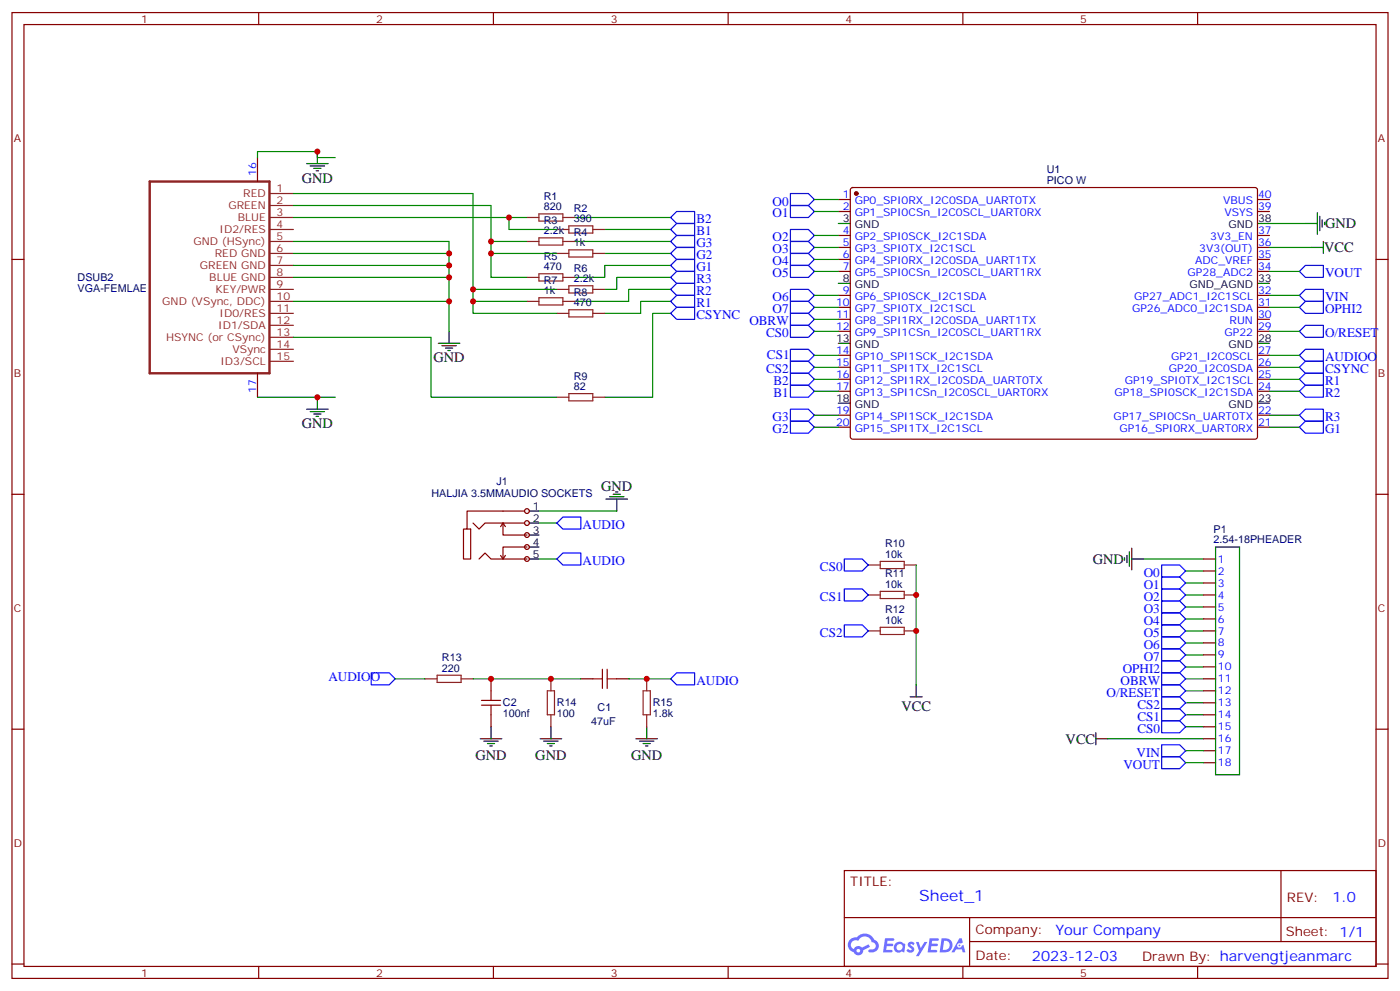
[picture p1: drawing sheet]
<svg xmlns="http://www.w3.org/2000/svg" width="412mm" height="292mm" viewBox="0 0 412 292" stroke-linecap="round" stroke-linejoin="round" font-family="sans-serif">
<g fill="none" stroke="#870000" stroke-width=".35">
<path d="M3.5 3.7h405.4v284.3h-405.4zM7.1 7.2h398.2v277.3h-398.2zM76.2 3.7v3.5M145.3 3.7v3.5M214.5 3.7v3.5M283.6 3.7v3.5M352.8 3.7v3.5M3.5 76.4h3.6M405.3 76.4h3.6M3.5 145.5h3.6M405.3 145.5h3.6M3.5 214.7h3.6"/>
<path d="M405.3 214.7h3.6M248.7 256.3h156.6v28.2h-156.6zM377.3 256.3v20.9M248.7 270.1h156.5M285.6 277.2h119.6M285.6 270.1v14.2M3.5 283.8h3.6M76.2 284.5v3.5M145.3 284.5v3.5M214.5 284.5v3.5M283.6 284.5v3.5M352.8 284.5v3.5"/>
<path d="M405.3 283.8h3.6"/>
</g>
<g fill="#5487ff">
<path d="M267.7 277.5a1.22 1.22 0 0 1 1.7 .2l-.4 .6a.47 .47 0 0 0-.3-.4 .47 .47 0 0 0-.5 .2l.1 .2a1.14 1.14 0 0 1 .8 1.8 1.14 1.14 0 0 1-1.9 0l-.2-.2 .5-.6 .7 .5a.29 .29 0 0 0 .3-.3 .29 .29 0 0 0-.2-.3 1.04 1.04 0 0 1-.6-1.7z"/>
<path d="M260.7 276.2h2.4l.3 .2-.2 .5-1.8 .1-.1 .8h1.5l.3 .4-.3 .4h-1.6l-.2 1.1h1.7l.2 .3-.2 .3-2.6 .1z"/>
<path d="M273.8 276.2h2.4l.3 .2-.1 .5-1.8 .1-.2 .8h1.6l.3 .4-.4 .4-1.6-.1-.1 1.1 1.7 .1 .2 .3-.2 .3-2.6 .1z"/>
<path d="M282.6 276.2h.7l.3 1.3-.6 .3a.69 .69 0 0 0-1 .3 .69 .69 0 0 0 .4 .9 .69 .69 0 0 0 .9-.6l.5-.2 .6 2.2h-.8l-.2-.9h-1.8l-.5 .9h-.8z"/>
<path d="M269.8 277.3h.8l.6 1.8 1.1-1.8h.9l-2.6 4.2h-.8l.9-1.5z"/>
<path d="M277.4 276.2l-.6 4.2h1.3a2.11 2.11 0 0 0 2.5-2.1 2.11 2.11 0 0 0-2.5-2.1zM278.1 277a1.39 1.39 0 0 1 1.7 1.4 1.39 1.39 0 0 1-1.8 1.2h-.3z"/>
<path d="M263.7 277.8a1.54 1.54 0 0 0-.1 2.2 1.54 1.54 0 0 0 2.2 .1l.6 .3 .3-2.3-.2-.3h-.4a1.49 1.49 0 0 0-2.4 0zM264 278.8a.94 .94 0 0 1 1.8 0 .94 .94 0 0 1-1.8 0z"/>
<path d="M250.4 276.6a2.18 2.18 0 0 0 1.1 3.7 1.44 1.44 0 0 0 1.6 .9 1.44 1.44 0 0 0 1.2-1.4l2-1.1-.5-.7-1.9 1a1.47 1.47 0 0 0-2.4 .4 1.39 1.39 0 0 1-.7-1.9 1.39 1.39 0 0 1 2-.5 2.12 2.12 0 0 1 2.2-1.3 2.12 2.12 0 0 1 1.9 1.7 1.14 1.14 0 0 1 1.1 1.4 1.14 1.14 0 0 1-1.7 .7 .43 .43 0 0 0-.5 .4 .43 .43 0 0 0 .4 .5 1.98 1.98 0 0 0 2.5-1.2 1.98 1.98 0 0 0-1.2-2.6 3.1 3.1 0 0 0-5.3-.6l-.9 .1zM252.3 279.9a.55 .55 0 0 1 1.1 0 .55 .55 0 0 1-1.1 0z"/>
<circle cx="282.6" cy="278.3" r=".26"/>
</g>
<g fill="none" stroke="#00f" stroke-width=".35">
<path d="M232.8 57h5.3l1.8 1.7-1.8 1.8h-5.3zM199.3 62.3h5.3v3.5h-5.3l-1.7-1.8zM199.3 65.8h5.3v3.5h-5.3l-1.7-1.7zM199.3 69.3h5.3v3.5h-5.3l-1.7-1.7zM199.3 72.8h5.3v3.6h-5.3l-1.7-1.8zM199.3 76.4h5.3v3.5h-5.3l-1.7-1.8zM199.3 79.9h5.3v3.5h-5.3l-1.7-1.7zM232.8 60.5h5.3l1.8 1.8-1.8 1.7h-5.3zM232.8 67.6h5.3l1.8 1.7-1.8 1.8h-5.3zM232.8 71.1h5.3l1.8 1.7-1.8 1.8h-5.3zM232.8 74.6h5.3l1.8 1.8-1.8 1.7h-5.3zM232.8 78.1h5.3l1.8 1.8-1.8 1.8h-5.3z"/>
<path d="M199.3 83.4h5.3v3.6h-5.3l-1.7-1.8zM199.3 87h5.3v3.5h-5.3l-1.7-1.8zM199.3 90.5h5.3v3.5h-5.3l-1.7-1.7zM232.8 92.3h5.3l1.8 1.7-1.8 1.8h-5.3zM232.8 85.2h5.3l1.8 1.8-1.8 1.7h-5.3zM232.8 88.7h5.3l1.8 1.8-1.8 1.8h-5.3zM232.8 95.8h5.3l1.8 1.7-1.8 1.8h-5.3zM384.5 88.7h5.3v3.6h-5.3l-1.7-1.8zM384.5 95.8h5.3v3.5h-5.3l-1.7-1.8zM232.8 102.8h5.3l1.8 1.8-1.8 1.8h-5.3zM232.8 106.4h5.3l1.8 1.7-1.8 1.8h-5.3zM232.8 109.9h5.3l1.8 1.8-1.8 1.7h-5.3z"/>
<path d="M232.8 113.4h5.3l1.8 1.8-1.8 1.7h-5.3zM384.5 113.4h5.3v3.5h-5.3l-1.7-1.7zM384.5 109.9h5.3v3.5h-5.3l-1.7-1.7zM384.5 106.4h5.3v3.5h-5.3l-1.7-1.8zM384.5 102.8h5.3v3.6h-5.3l-1.7-1.8zM232.8 120.5h5.3l1.8 1.7-1.8 1.8h-5.3zM232.8 124h5.3l1.8 1.8-1.8 1.7h-5.3zM384.5 124h5.3v3.5h-5.3l-1.7-1.7zM384.5 120.5h5.3v3.5h-5.3l-1.7-1.8zM165.8 152.2h5.3v3.6h-5.3l-1.8-1.8zM165.8 162.8h5.3v3.5h-5.3l-1.8-1.7zM342.2 176.9h5.3l1.7 1.8-1.7 1.7h-5.3z"/>
<path d="M342.2 169.9h5.3l1.7 1.7-1.7 1.8h-5.3zM342.2 166.3h5.3l1.7 1.8-1.7 1.8h-5.3zM342.2 173.4h5.3l1.7 1.8-1.7 1.7h-5.3zM342.2 198.1h5.3l1.7 1.7-1.7 1.8h-5.3zM342.2 194.6h5.3l1.7 1.7-1.7 1.8h-5.3zM342.2 191h5.3l1.7 1.8-1.7 1.8h-5.3zM342.2 187.5h5.3l1.7 1.8-1.7 1.7h-5.3zM342.2 184h5.3l1.7 1.7-1.7 1.8h-5.3zM342.2 180.4h5.3l1.7 1.8-1.7 1.8h-5.3zM342.2 205.1h5.3l1.7 1.8-1.7 1.8h-5.3zM342.2 208.7h5.3l1.7 1.7-1.7 1.8h-5.3zM342.2 212.2h5.3l1.7 1.8-1.7 1.7h-5.3z"/>
<path d="M342.2 201.6h5.3l1.7 1.8-1.7 1.7h-5.3z"/>
</g>
<g fill="none" stroke="#008700" stroke-width=".35">
<path d="M75.8 46.4v-1.8h17.7v1.8h5.3M86.4 57h52.9v28.2h24.7M86.4 64h68.8M86.4 60.5h58.2v10.6h10.6M86.4 71.1h45.9v26.4M86.4 74.6h45.9M86.4 78.1h45.9M144.6 71.1v3.5h19.4M144.6 74.6v7.1h10.6M149.9 64v3.6h14.1M169.3 71.1h28.3M169.3 64h28.3"/>
<path d="M178.2 74.6h19.4M178.2 67.6h19.4M197.6 78.1h-19.4v3.6h-8.9M86.4 99.3h40.6v17.6h37M86.4 81.7h45.9M86.4 88.7h45.9M139.3 85.2v3.5h15.9M139.3 88.7v3.6h24.7M197.6 92.3h-5.3v24.6h-14.1M197.6 88.7h-8.9v3.6h-10.5M197.6 85.2h-12.4v3.5h-15.9M197.6 81.7h-15.9v3.5h-3.5"/>
<path d="M75.8 116.9h23M158.7 154h5.3M158.7 150.5h23M158.7 164.6h5.3M336.9 164.6h17.6M349.2 178.7h5.3M349.2 175.2h5.3M349.2 171.6h5.3M349.2 168.1h5.3M349.2 199.8h5.3M349.2 196.3h5.3M349.2 192.8h5.3"/>
<path d="M349.2 189.3h5.3M349.2 185.7h5.3M349.2 182.2h5.3M326.3 217.5h28.2M349.2 214h5.3M349.2 210.4h5.3M349.2 206.9h5.3M349.2 203.4h5.3"/>
</g>
<g fill="none" stroke="#000" stroke-width=".35">
<path d="M90.3 48.2h6.4M91.4 48.9h4.2M92.4 49.6h2.1M93.1 50.3h.7M93.5 44.6v3.6M384.5 65.8h3.6M386.3 72.8h3.5M388.1 62.6v6.4M388.8 63.7v4.2M389.5 64.7v2.2M389.8 71.1v3.5M390.2 65.4v.7"/>
<path d="M132.3 97.5v3.6M93.5 116.9v3.6M129.1 101.1h6.4M130.2 101.8h4.2M131.2 102.5h2.1M131.9 103.2h.7M90.3 120.5h6.4M91.4 121.2h4.2M92.4 121.9h2.1M93.1 122.6h.7M155.2 150.5h3.5M155.2 157.5h3.5"/>
<path d="M155.2 154h3.5M178.5 146.9h6.4M179.6 146.2h4.2M180.6 145.5h2.1M181.3 144.8h.7M181.7 146.9v3.6M155.2 164.6h3.5M155.2 161h3.5M331.3 164.2v.7M332 163.5v2.1M332.7 162.5v4.2M333.4 164.6h3.5"/>
<path d="M333.4 161.4v6.3M322.8 217.5h3.5M322.8 215.7v3.6"/>
</g>
<path d="M44.1 53.4h35.3v56.5h-35.3z" fill="none" stroke="#8c2424" stroke-width=".71"/>
<g fill="none" stroke="#8c2424" stroke-width=".35">
<path d="M79.4 57h7M79.4 60.5h7M79.4 64h7M79.4 67.6h7M79.4 71.1h7M79.4 74.6h7M79.4 78.1h7M155.2 64h3.5M155.2 71.1h3.5M158.7 63h7.1v2.1h-7.1zM158.7 70h7.1v2.1h-7.1zM164 67.6h3.6"/>
<path d="M164 74.6h3.6M165.8 64h3.5M165.8 71.1h3.5M167.6 66.5h7v2.1h-7zM167.6 73.6h7v2.1h-7zM174.6 67.6h3.6M174.6 74.6h3.6M79.4 81.7h7M79.4 85.2h7M79.4 88.7h7M79.4 92.3h7M79.4 95.8h7"/>
<path d="M79.4 99.3h7M155.2 81.7h3.5M155.2 88.7h3.5M158.7 80.6h7.1v2.1h-7.1zM158.7 87.7h7.1v2.1h-7.1zM164 85.2h3.6M164 92.3h3.6M165.8 81.7h3.5M165.8 88.7h3.5M167.6 84.1h7v2.2h-7zM167.6 91.2h7v2.1h-7zM174.6 85.2h3.6"/>
<path d="M174.6 92.3h3.6M79.4 102.8h7M79.4 106.4h7M164 116.9h3.6M167.6 115.9h7v2.1h-7zM174.6 116.9h3.6"/>
</g>
<path d="M75.8 46.4v7M75.8 109.9v7M139.3 154l1.8 1.8 1.8-1.8h12.3M148.2 150.5h7" fill="none" stroke="#870000" stroke-width=".35"/>
<g fill="#f0f0f0" stroke="#870000" stroke-width=".35">
<circle cx="155.2" cy="150.5" r=".71"/>
<circle cx="155.2" cy="154" r=".71"/>
<circle cx="155.2" cy="157.5" r=".71"/>
<circle cx="155.2" cy="161" r=".71"/>
<circle cx="155.2" cy="164.6" r=".71"/>
</g>
<g fill="none" stroke="#870000" stroke-width=".35">
<path d="M246.9 58.7h3.6M250.7 55.4l.5-.2 118.8 .1 .4 .6v73l-.7 .4-118.8-.1-.4-.6v-72.7zM370.4 58.7h3.5M246.9 62.3h3.6M246.9 69.3h3.6M246.9 72.8h3.6M246.9 76.4h3.6M246.9 79.9h3.6M370.4 62.3h3.5M370.4 69.3h3.5M370.4 72.8h3.5M370.4 76.4h3.5"/>
<path d="M370.4 79.9h3.5M246.9 87h3.6M246.9 90.5h3.6M246.9 94h3.6M246.9 97.5h3.6M370.4 87h3.5M370.4 90.5h3.5M370.4 94h3.5M370.4 97.5h3.5M246.9 104.6h3.6M246.9 108.1h3.6M246.9 111.7h3.6"/>
<path d="M246.9 115.2h3.6M370.4 104.6h3.5M370.4 108.1h3.5M370.4 111.7h3.5M370.4 115.2h3.5M246.9 122.2h3.6M246.9 125.8h3.6M370.4 122.2h3.5M370.4 125.8h3.5M148.2 154v3.5h7M148.2 150.5h-10.6v5.3h-1.1v8.8h2.1v-8.8h-1M148.2 154l-.7 1"/>
<path d="M148.2 154l.7 1M141.1 164.6l1.8-1.8 1.7 1.8h10.6M147.5 163.5l.7 1.1M148.9 163.5l-.7 1.1M155.2 161h-7v3.6M354.5 164.6h3.6M354.5 168.1h3.6M354.5 171.6h3.6M354.5 175.2h3.6M354.5 178.7h3.6M144.6 199.8v3.6M171.1 199.8h3.5"/>
<path d="M181.7 199.8h3.5M354.5 199.8h3.6M354.5 182.2h3.6M354.5 185.7h3.6M354.5 189.3h3.6M354.5 192.8h3.6M354.5 196.3h3.6M144.6 210.4v3.6M354.5 203.4h3.6M354.5 206.9h3.6M354.5 210.4h3.6M354.5 214h3.6"/>
<path d="M354.5 217.5h3.6M354.5 221h3.6M354.5 224.5h3.6"/>
</g>
<g fill="none" stroke="#8c2424" stroke-width=".35">
<path d="M255.8 166.3h3.5M255.8 175.2h3.5M259.3 165.3h7v2.1h-7zM259.3 174.1h7v2.1h-7zM266.3 166.3h3.6M266.3 175.2h3.6M125.2 199.8h3.6M128.8 198.8h7v2.1h-7zM135.8 199.8h3.5M162.3 199.8v3.6M190.5 199.8v3.6M255.8 185.7h3.5"/>
<path d="M259.3 184.7h7v2.1h-7zM266.3 185.7h3.6M161.2 203.4h2.1v7h-2.1zM162.3 210.4v3.6M189.4 203.4h2.2v7h-2.2zM190.5 210.4v3.6"/>
</g>
<path d="M384.5 78.1h5.3v3.6h-5.3l-1.7-1.8zM384.5 85.2h5.3v3.5h-5.3l-1.7-1.7zM248.7 164.6h5.3l1.8 1.7-1.8 1.8h-5.3zM248.7 173.4h5.3l1.8 1.8-1.8 1.7h-5.3zM109.4 198.1h5.3l1.7 1.7-1.7 1.8h-5.3zM199.3 198.1h5.3v3.5h-5.3l-1.7-1.8zM248.7 184h5.3l1.8 1.7-1.8 1.8h-5.3zM342.2 219.3h5.3l1.7 1.7-1.7 1.8h-5.3zM342.2 222.8h5.3l1.7 1.7-1.7 1.8h-5.3z" fill="none" stroke="#00f" stroke-width=".35"/>
<g fill="none" stroke="#000" stroke-width=".35">
<path d="M246.9 65.8h3.6M370.4 65.8h3.5M246.9 83.4h3.6M370.4 83.4h3.5M246.9 101.1h3.6M246.9 118.7h3.6M370.4 101.1h3.5M370.4 118.7h3.5M358.1 161h7v67.1h-7zM141.5 217.5h6.3M142.5 218.2h4.3M143.6 218.9h2.1"/>
<path d="M144.3 219.6h.7M144.6 214v3.5M159.1 217.5h6.4M160.2 218.2h4.2M161.2 218.9h2.1M161.9 219.6h.7M162.3 214v3.5M187.3 217.5h6.4M188.4 218.2h4.2M189.4 218.9h2.2M190.1 219.6h.8M190.5 214v3.5"/>
<path d="M268.1 205.1h3.5M269.9 201.6v3.5"/>
</g>
<g fill="none" stroke="#008700" stroke-width=".35">
<path d="M239.9 58.7h7M239.9 62.3h7M239.9 69.3h7M239.9 72.8h7M239.9 76.4h7M239.9 79.9h7M373.9 72.8h12.4M373.9 79.9h8.9M373.9 65.8h10.6M239.9 87h7M239.9 90.5h7M239.9 94h7"/>
<path d="M239.9 97.5h7M373.9 87h8.9M373.9 90.5h8.9M373.9 97.5h8.9M239.9 104.6h7M239.9 108.1h7M239.9 111.7h7M239.9 115.2h7M373.9 104.6h8.9M373.9 108.1h8.9M373.9 111.7h8.9M373.9 115.2h8.9"/>
<path d="M239.9 122.2h7M239.9 125.8h7M373.9 122.2h8.9M373.9 125.8h8.9M269.9 166.3v35.3M116.4 199.8h8.8M139.3 199.8h31.8M185.2 199.8h12.4M349.2 221h5.3M349.2 224.5h5.3"/>
</g>
<path d="M174.6 199.8h2.8M177.4 197v5.7M178.9 199.8h2.8M178.9 197v5.7M141.8 206.2h5.7M141.8 207.6h5.7M144.6 203.4v2.8M144.6 207.6v2.8" fill="none" stroke="#a10000" stroke-width=".35"/>
<circle cx="252.2" cy="57" r=".53" fill="#870000" stroke="#870000" stroke-width=".35"/>
<g fill="#c00">
<circle cx="93.5" cy="116.9" r=".88"/>
<circle cx="93.5" cy="44.6" r=".88"/>
<circle cx="149.9" cy="64" r=".88"/>
<circle cx="144.6" cy="71.1" r=".88"/>
<circle cx="144.6" cy="74.6" r=".88"/>
<circle cx="139.3" cy="85.2" r=".88"/>
<circle cx="139.3" cy="88.7" r=".88"/>
<circle cx="132.3" cy="74.6" r=".88"/>
<circle cx="132.3" cy="78.1" r=".88"/>
<circle cx="132.3" cy="81.7" r=".88"/>
<circle cx="132.3" cy="88.7" r=".88"/>
<circle cx="269.9" cy="175.2" r=".88"/>
<circle cx="269.9" cy="185.7" r=".88"/>
<circle cx="144.6" cy="199.8" r=".88"/>
<circle cx="162.3" cy="199.8" r=".88"/>
<circle cx="190.5" cy="199.8" r=".88"/>
</g>
<text font-size="4.6" fill="#00f" x="270.8" y="265.3">Sheet_1</text>
<g font-size="4.2">
<text x="88.9" y="53.8">GND</text>
<text x="390.3" y="67.2">GND</text>
<text x="390.1" y="74.3">VCC</text>
<text x="127.7" y="106.7">GND</text>
<text x="88.9" y="126.1">GND</text>
<text x="177.1" y="144.5">GND</text>
<text x="321.9" y="166">GND</text>
<text x="265.5" y="209.2">VCC</text>
<text x="313.9" y="218.9">VCC</text>
<text x="140.1" y="223.7">GND</text>
<text x="157.7" y="223.7">GND</text>
<text x="185.9" y="223.7">GND</text>
</g>
<g font-size="4.2" fill="#00f">
<text x="392.5" y="265.6">1.0</text>
<text x="310.9" y="275.1">Your Company</text>
<text x="304" y="282.9">2023-12-03</text>
</g>
<g font-size="3.9" fill="#00f">
<text x="205.1" y="65.8">B2</text>
<text x="227.6" y="60.5">O0</text>
<text x="227.6" y="64">O1</text>
<text x="205.1" y="69.3">B1</text>
<text x="227.6" y="71.1">O2</text>
<text x="205.1" y="72.8">G3</text>
<text x="205.1" y="76.4">G2</text>
<text x="227.6" y="74.6">O3</text>
<text x="205.1" y="79.9">G1</text>
<text x="205.1" y="83.4">R3</text>
<text x="227.6" y="78.1">O4</text>
<text x="227.6" y="81.7">O5</text>
<text x="390.3" y="81.7">VOUT</text>
<text x="205.1" y="87">R2</text>
<text x="227.6" y="88.7">O6</text>
<text x="390.3" y="88.7">VIN</text>
<text x="205.1" y="90.5">R1</text>
<text x="205.1" y="94">CSYNC</text>
<text x="220.7" y="95.8">OBRW</text>
<text x="227.6" y="92.3">O7</text>
<text x="390.3" y="92.3">OPHI2</text>
<text x="225.7" y="99.3">CS0</text>
<text x="390.3" y="99.3">O/RESET</text>
<text x="225.9" y="105.8">CS1</text>
<text x="390.3" y="106.4">AUDIOO</text>
<text x="225.7" y="109.9">CS2</text>
<text x="227.8" y="113.4">B2</text>
<text x="390.3" y="113.4">R1</text>
<text x="390.3" y="109.9">CSYNC</text>
<text x="227.8" y="116.9">B1</text>
<text x="390.3" y="116.9">R2</text>
<text x="227.6" y="124">G3</text>
<text x="390.3" y="124">R3</text>
<text x="227.6" y="127.5">G2</text>
<text x="390.3" y="127.5">G1</text>
<text x="171.6" y="155.8">AUDIO</text>
<text x="171.6" y="166.3">AUDIO</text>
<text x="241.5" y="168.1">CS0</text>
<text x="336.9" y="173.4">O1</text>
<text x="336.9" y="169.9">O0</text>
<text x="241.5" y="176.9">CS1</text>
<text x="336.9" y="176.9">O2</text>
<text x="336.9" y="184">O4</text>
<text x="336.9" y="180.4">O3</text>
<text x="241.5" y="187.5">CS2</text>
<text x="336.9" y="191">O6</text>
<text x="336.9" y="187.5">O5</text>
<text x="336.9" y="194.6">O7</text>
<text x="96.7" y="200.6">AUDIOO</text>
<text x="205.1" y="201.6">AUDIO</text>
<text x="330.1" y="201.6">OBRW</text>
<text x="330.7" y="198.1">OPHI2</text>
<text x="326" y="205.1">O/RESET</text>
<text x="335" y="208.7">CS2</text>
<text x="335" y="212.2">CS1</text>
<text x="335" y="215.7">CS0</text>
<text x="330.9" y="226.3">VOUT</text>
<text x="334.8" y="222.8">VIN</text>
</g>
<g font-size="3.9" fill="#800">
<text x="250.5" y="260.9">TITLE:</text>
<text x="379.1" y="265.6">REV:</text>
<text x="287.4" y="275.1">Company:</text>
<text x="378.7" y="275.7">Sheet: 1/1</text>
<text x="287.4" y="282.8">Date:</text>
<text x="336.4" y="282.8">Drawn By: harvengtjeanmarc</text>
</g>
<g font-size="3.2" fill="#800">
<text x="41.6" y="6.7">1</text>
<text x="110.8" y="6.7">2</text>
<text x="179.9" y="6.7">3</text>
<text x="249.1" y="6.7">4</text>
<text x="318.2" y="6.7">5</text>
<text x="4.1" y="41.8">A</text>
<text x="405.9" y="41.8">A</text>
<text x="4.1" y="110.9">B</text>
<text x="405.9" y="110.9">B</text>
<text x="4.1" y="180.1">C</text>
<text x="405.9" y="180.1">C</text>
<text x="4.1" y="249.2">D</text>
<text x="405.9" y="249.2">D</text>
<text x="41.6" y="287.5">1</text>
<text x="110.8" y="287.5">2</text>
<text x="179.9" y="287.5">3</text>
<text x="249.1" y="287.5">4</text>
<text x="318.2" y="287.5">5</text>
</g>
<g font-size="3.2" fill="#00f">
<text x="75.5" y="51.7" transform="rotate(-90 75.5 51.7)">16</text>
<text x="248.3" y="58.4">1</text>
<text x="370.6" y="58.4">40</text>
<text x="248.3" y="61.9">2</text>
<text x="251.8" y="60.1">GP0_SPI0RX_I2C0SDA_UART0TX</text>
<text x="251.8" y="63.7">GP1_SPI0CSn_I2C0SCL_UART0RX</text>
<text x="360.3" y="60.1">VBUS</text>
<text x="360.7" y="63.7">VSYS</text>
<text x="370.6" y="61.9">39</text>
<text x="248.3" y="69">4</text>
<text x="251.8" y="70.7">GP2_SPI0SCK_I2C1SDA</text>
<text x="356.5" y="70.7">3V3_EN</text>
<text x="370.6" y="69">37</text>
<text x="248.3" y="72.5">5</text>
<text x="248.3" y="76">6</text>
<text x="251.8" y="74.3">GP3_SPI0TX_I2C1SCL</text>
<text x="251.8" y="77.8">GP4_SPI0RX_I2C0SDA_UART1TX</text>
<text x="352.1" y="77.8">ADC_VREF</text>
<text x="353.3" y="74.3">3V3(OUT)</text>
<text x="370.6" y="76">35</text>
<text x="370.6" y="72.5">36</text>
<text x="248.3" y="79.6">7</text>
<text x="251.8" y="81.3">GP5_SPI0CSn_I2C0SCL_UART1RX</text>
<text x="349.8" y="81.3">GP28_ADC2</text>
<text x="370.6" y="79.6">34</text>
<text x="248.3" y="86.6">9</text>
<text x="251.8" y="88.4">GP6_SPI0SCK_I2C1SDA</text>
<text x="334.1" y="88.4">GP27_ADC1_I2C1SCL</text>
<text x="370.6" y="86.6">32</text>
<text x="246.3" y="90.1">10</text>
<text x="246.3" y="93.7">11</text>
<text x="251.8" y="91.9">GP7_SPI0TX_I2C1SCL</text>
<text x="251.8" y="95.4">GP8_SPI1RX_I2C0SDA_UART1TX</text>
<text x="333.5" y="91.9">GP26_ADC0_I2C1SDA</text>
<text x="362.2" y="95.4">RUN</text>
<text x="370.6" y="93.7">30</text>
<text x="370.6" y="90.1">31</text>
<text x="246.3" y="97.2">12</text>
<text x="251.8" y="99">GP9_SPI1CSn_I2C0SCL_UART1RX</text>
<text x="360.7" y="99">GP22</text>
<text x="370.6" y="97.2">29</text>
<text x="246.3" y="104.2">14</text>
<text x="246.3" y="107.8">15</text>
<text x="251.8" y="106">GP10_SPI1SCK_I2C1SDA</text>
<text x="345" y="106">GP21_I2C0SCL</text>
<text x="370.6" y="107.8">26</text>
<text x="370.6" y="104.2">27</text>
<text x="246.3" y="111.3">16</text>
<text x="251.8" y="109.5">GP11_SPI1TX_I2C1SCL</text>
<text x="251.8" y="113.1">GP12_SPI1RX_I2C0SDA_UART0TX</text>
<text x="331.4" y="113.1">GP19_SPI0TX_I2C1SCL</text>
<text x="344.3" y="109.5">GP20_I2C0SDA</text>
<text x="370.6" y="111.3">25</text>
<text x="75.5" y="115.7" transform="rotate(-90 75.5 115.7)">17</text>
<text x="246.3" y="114.8">17</text>
<text x="251.8" y="116.6">GP13_SPI1CSn_I2C0SCL_UART0RX</text>
<text x="328.3" y="116.6">GP18_SPI0SCK_I2C1SDA</text>
<text x="370.6" y="114.8">24</text>
<text x="246.3" y="121.9">19</text>
<text x="246.3" y="125.4">20</text>
<text x="251.8" y="123.6">GP14_SPI1SCK_I2C1SDA</text>
<text x="328" y="123.6">GP17_SPI0CSn_UART0TX</text>
<text x="370.6" y="125.4">21</text>
<text x="370.6" y="121.9">22</text>
<text x="251.8" y="127.2">GP15_SPI1TX_I2C1SCL</text>
<text x="329.8" y="127.2">GP16_SPI0RX_UART0RX</text>
<text x="358.8" y="165.6">1</text>
<text x="358.8" y="169.2">2</text>
<text x="358.8" y="172.7">3</text>
<text x="358.8" y="176.2">4</text>
<text x="358.8" y="179.7">5</text>
<text x="358.8" y="183.3">6</text>
<text x="358.8" y="186.8">7</text>
<text x="358.8" y="190.3">8</text>
<text x="358.8" y="193.9">9</text>
<text x="358.8" y="197.4">10</text>
<text x="358.8" y="200.9">11</text>
<text x="358.8" y="204.4">12</text>
<text x="358.8" y="208">13</text>
<text x="358.8" y="211.5">14</text>
<text x="358.8" y="215">15</text>
<text x="358.8" y="218.5">16</text>
<text x="358.8" y="222.1">17</text>
<text x="358.8" y="225.6">18</text>
</g>
<g font-size="3.2" fill="#000080">
<text x="308.3" y="51">U1</text>
<text x="160.2" y="58.8">R1</text>
<text x="308.3" y="54.2">PICO W</text>
<text x="160.2" y="61.9">820</text>
<text x="160.2" y="65.9">R3</text>
<text x="169" y="65.4">390</text>
<text x="169" y="62.3">R2</text>
<text x="160.2" y="69">2.2k</text>
<text x="169" y="69.4">R4</text>
<text x="160.2" y="76.5">R5</text>
<text x="169" y="72.5">1k</text>
<text x="22.9" y="82.8">DSUB2</text>
<text x="160.2" y="79.6">470</text>
<text x="160.2" y="83.5">R7</text>
<text x="169" y="83.1">2.2k</text>
<text x="169" y="80">R6</text>
<text x="22.9" y="86">VGA-FEMLAE</text>
<text x="160.2" y="86.6">1k</text>
<text x="169" y="87">R8</text>
<text x="169" y="90.1">470</text>
<text x="169" y="111.7">R9</text>
<text x="169" y="114.8">82</text>
<text x="146.3" y="142.7">J1</text>
<text x="127.1" y="146.3">HALJIA 3.5MMAUDIO SOCKETS</text>
<text x="260.7" y="161.1">R10</text>
<text x="357.5" y="160">2.54-18PHEADER</text>
<text x="357.5" y="156.8">P1</text>
<text x="260.7" y="164.2">10k</text>
<text x="260.7" y="173">10k</text>
<text x="260.7" y="169.9">R11</text>
<text x="260.7" y="183.6">10k</text>
<text x="260.7" y="180.5">R12</text>
<text x="130.2" y="197.7">220</text>
<text x="130.2" y="194.6">R13</text>
<text x="148.2" y="208">C2</text>
<text x="164" y="208">R14</text>
<text x="176" y="209.3">C1</text>
<text x="192.3" y="208">R15</text>
<text x="148.2" y="211.1">100nf</text>
<text x="164" y="211.1">100</text>
<text x="174.2" y="213.4">47uF</text>
<text x="192.3" y="211.1">1.8k</text>
</g>
<g font-size="3.2" fill="#8d2323">
<text x="71.7" y="58">RED</text>
<text x="81.5" y="56.6">1</text>
<text x="67.3" y="61.6">GREEN</text>
<text x="70" y="65.1">BLUE</text>
<text x="81.5" y="60.1">2</text>
<text x="81.5" y="63.7">3</text>
<text x="64.7" y="68.6">ID2/RES</text>
<text x="81.5" y="67.2">4</text>
<text x="81.5" y="70.7">5</text>
<text x="57" y="72.1">GND (HSync)</text>
<text x="63.3" y="75.7">RED GND</text>
<text x="81.5" y="74.3">6</text>
<text x="81.5" y="77.8">7</text>
<text x="58.9" y="79.2">GREEN GND</text>
<text x="61.7" y="82.7">BLUE GND</text>
<text x="81.5" y="81.3">8</text>
<text x="47.8" y="89.8">GND (VSync, DDC)</text>
<text x="63.5" y="86.3">KEY/PWR</text>
<text x="81.5" y="84.8">9</text>
<text x="81.5" y="88.4">10</text>
<text x="64.7" y="93.3">ID0/RES</text>
<text x="81.5" y="91.9">11</text>
<text x="81.5" y="95.4">12</text>
<text x="48.9" y="100.4">HSYNC (or CSync)</text>
<text x="64.3" y="96.8">ID1/SDA</text>
<text x="81.5" y="99">13</text>
<text x="64.9" y="107.4">ID3/SCL</text>
<text x="68.4" y="103.9">VSync</text>
<text x="81.5" y="102.5">14</text>
<text x="81.5" y="106">15</text>
</g>
<g font-size="3.2">
<text x="248.3" y="65.4">3</text>
<text x="370.6" y="65.4">38</text>
<text x="251.8" y="67.2">GND</text>
<text x="361.8" y="67.2">GND</text>
<text x="248.3" y="83.1">8</text>
<text x="370.6" y="83.1">33</text>
<text x="251.8" y="84.8">GND</text>
<text x="350.4" y="84.8">GND_AGND</text>
<text x="246.3" y="100.7">13</text>
<text x="370.6" y="100.7">28</text>
<text x="251.8" y="102.5">GND</text>
<text x="361.8" y="102.5">GND</text>
<text x="246.3" y="118.4">18</text>
<text x="370.6" y="118.4">23</text>
<text x="251.8" y="120.1">GND</text>
<text x="361.8" y="120.1">GND</text>
<text x="157" y="150.1">1</text>
<text x="157" y="153.6">2</text>
<text x="157" y="157.2">3</text>
<text x="157" y="160.7">4</text>
<text x="157" y="164.2">5</text>
</g>
</svg>
